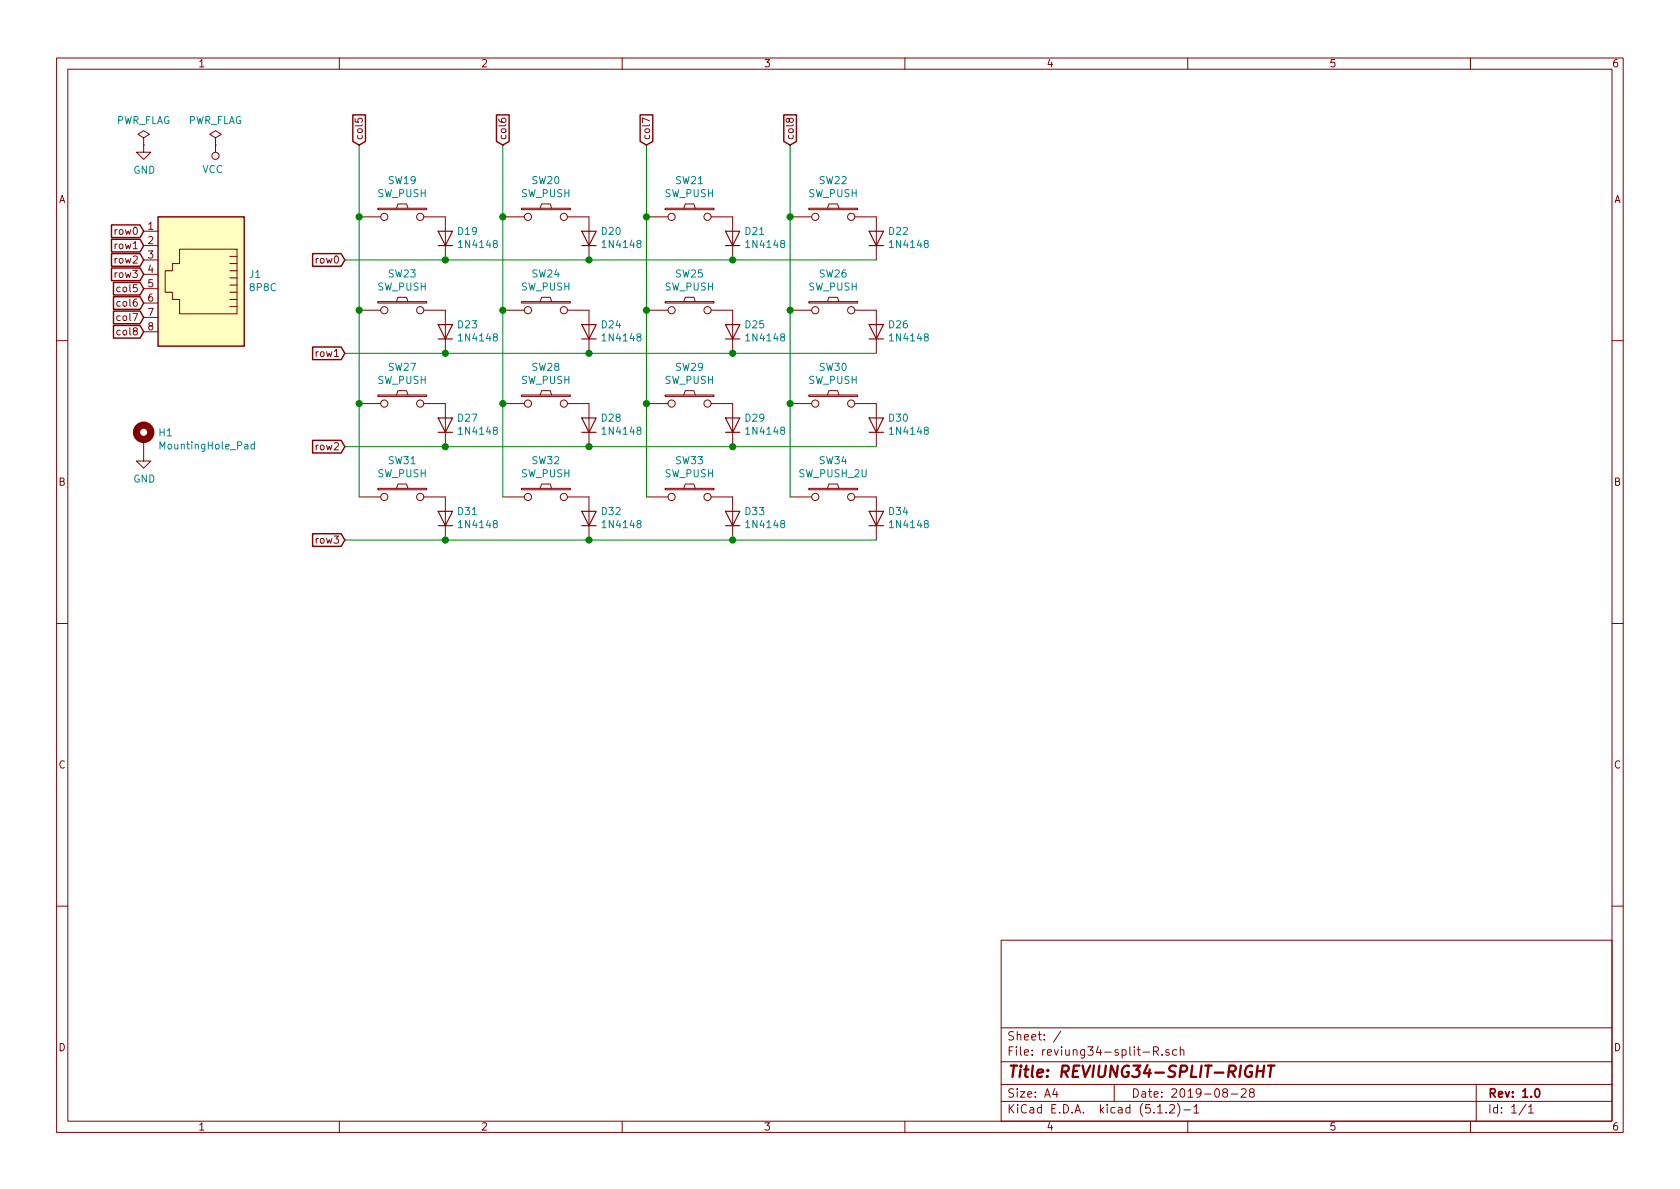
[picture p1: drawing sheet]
<svg xmlns="http://www.w3.org/2000/svg" width="297mm" height="210mm" viewBox="0 0 297 210" stroke-linecap="round" stroke-linejoin="round" font-family="sans-serif">
<g fill="none" stroke="#840000" stroke-width=".18">
<path d="M10 10.3h277v189.9h-277zM12 12.2h273v186.1h-273zM60 10.3v1.9M110 10.3v1.9M160 10.3v1.9M210 10.3v1.9M260 10.3v1.9M25.4 24.4l1-.7-1-.6-1 .6 1 .7v1.2M25.4 25.6h.1M25.4 25.6v1.3h1.3l-1.3 1.3-1.3-1.3h1.3M38.1 24.4l1-.7-1-.6-1 .6 1 .7v1.2M38.1 25.6h.1"/>
<path d="M38.1 25.6v1.3M62.8 21v.6h.6l-.1-.4 .2-.3h.3l.3 .3-.2 .4M63.5 38.3h3.8M66.8 36.8h8.6v.3h-8.6zM70.1 36.8l.3-.7h1.5l.2 .7M74.9 38.3h3.8v7.7M88.2 21v.3a.79 .79 0 0 0 1.3 .1l-.1-.4-.5-.1-.2 .3v.2l.2 .2M88.9 38.3h3.8M92.2 36.8h8.6v.3h-8.6zM95.5 36.8l.3-.7h1.5l.2 .7M100.3 38.3h3.8v7.7M114.3 38.3h3.8"/>
<path d="M114.9 21.4l-1.3-.6v.9M117.6 36.8h8.6v.3h-8.6zM120.9 36.8l.3-.7h1.5l.2 .7M125.7 38.3h3.8v7.7M139.5 21.2l.3-.3h.2l.3 .3-.1 .3-.2 .1h-.4l-.1-.4-.2-.3-.3 .3v.2l.2 .2 .3-.2M139.7 38.3h3.8M143 36.8h8.6v.3h-8.6zM146.3 36.8l.3-.7h1.5l.2 .7M151.1 38.3h3.8v7.7M25.4 40.9h2.5M25.4 43.4h2.5M25.4 46h2.5"/>
<path d="M25.4 48.5h2.5M25.4 51h2.5M25.4 53.6h2.5M25.4 56.1h2.5M25.4 58.7h2.5M31.7 44.1h10.2v11.4h-10.2v-2.5h-1.2v-1.3h-1.3v-3.8h1.3v-1.3h1.2zM40.6 45.3h1.3M40.6 46.6h1.3M40.6 47.9h1.3M40.6 49.1h1.3M40.6 50.4h1.3M40.6 51.7h1.3"/>
<path d="M40.6 53h1.3M40.6 54.2h1.3M63.5 54.9h3.8M66.8 53.3h8.6v.3h-8.6zM70.1 53.3l.3-.7h1.5l.2 .7M74.9 54.9h3.8v7.6M88.9 54.9h3.8M92.2 53.3h8.6v.3h-8.6zM95.5 53.3l.3-.7h1.5l.2 .7M100.3 54.9h3.8v7.6M114.3 54.9h3.8M117.6 53.3h8.6v.3h-8.6z"/>
<path d="M120.9 53.3l.3-.7h1.5l.2 .7M125.7 54.9h3.8v7.6M139.7 54.9h3.8M143 53.3h8.6v.3h-8.6zM146.3 53.3l.3-.7h1.5l.2 .7M151.1 54.9h3.8v7.6M10 60.2h2M25.4 77.7v3.8h1.3l-1.3 1.3-1.3-1.3h1.3M63.5 71.4h3.8M66.8 69.8h8.6v.3h-8.6zM70.1 69.8l.3-.7h1.5l.2 .7M74.9 71.4h3.8v7.6"/>
<path d="M88.9 71.4h3.8M92.2 69.8h8.6v.3h-8.6zM95.5 69.8l.3-.7h1.5l.2 .7M100.3 71.4h3.8v7.6M114.3 71.4h3.8M117.6 69.8h8.6v.3h-8.6zM120.9 69.8l.3-.7h1.5l.2 .7M125.7 71.4h3.8v7.6M139.7 71.4h3.8M143 69.8h8.6v.3h-8.6zM146.3 69.8l.3-.7h1.5l.2 .7M151.1 71.4h3.8v7.6"/>
<path d="M285 60.2h2M63.5 87.9h3.8M66.8 86.4h8.6v.2h-8.6zM70.1 86.4l.3-.8h1.5l.2 .8M74.9 87.9h3.8v7.6M88.9 87.9h3.8M92.2 86.4h8.6v.2h-8.6zM95.5 86.4l.3-.8h1.5l.2 .8M100.3 87.9h3.8v7.6M114.3 87.9h3.8M117.6 86.4h8.6v.2h-8.6zM120.9 86.4l.3-.8h1.5l.2 .8"/>
<path d="M125.7 87.9h3.8v7.6M139.7 87.9h3.8M143 86.4h8.6v.2h-8.6zM146.3 86.4l.3-.8h1.5l.2 .8M151.1 87.9h3.8v7.6M10 110.3h2M285 110.3h2M10 160.2h2M177 166.3h108v32h-108zM285 160.2h2M60 198.3v1.9M110 198.3v1.9"/>
<path d="M160 198.3v1.9M177 194.8h108M177 191.8h108M177 187.8h108M177 181.8h108M186.5 192.5l-.4 1h1M186.8 193v1M187.6 182.3l-1.3 2M197 191.8v3M202.1 186h1.2M204 185.9l.7-.1 .1-.2-.1-.3-.2-.2h-.5v1.5M204.3 185.9l.5 .7"/>
<path d="M204.7 196.8h.8M205.5 186.5v.1M206.2 196.7v.1M206.7 185.7l-.4-.1-.2 .2 .1 .2 .5 .2v.3h-.6M206.8 195.5l.2-.2h.4l.2 .2 .1 .3-.1 .2-.8 .8h.9M208.1 185.7l-.5-.1-.3 .3 .1 .6 .2 .1 .5-.1M208.2 195.1a1.71 1.71 0 0 1 0 2.3M208.7 185.7l.2-.1 .3 .1 .1 .9M208.7 185.1v1.5M209.3 196.3h1.2M210 198.3v1.9M211.1 195.8l.4-.5v1.5"/>
<path d="M211.1 196.8h.9M216.5 193.2l-.3-.3 .1-.2a.48 .48 0 0 1 .6-.1l.1 .2-.1 .3-.6 .1a.48 .48 0 0 0 0 .7l.2 .1 .5-.1v-.4l-.2-.3M217.7 193.5h1.1M219.5 192.7l.2-.2h.3l.3 .2v.3v.2l-.9 .8h.9M221.2 193.2l-.3-.3 .1-.2 .2-.2 .4 .1 .2 .2-.1 .2-.6 .2a.48 .48 0 0 0-.1 .7l.2 .1 .5-.1a.48 .48 0 0 0-.1-.7h-.1M260 198.3v1.9M261 191.8v6.5M269.8 195.2l-1.2 2M270.3 195.8l.4-.5v1.5M270.3 196.8h.8"/>
<circle cx="38.1" cy="27.6" r=".63"/>
<circle cx="67.9" cy="38.3" r=".63"/>
<circle cx="74.3" cy="38.3" r=".63"/>
<circle cx="93.3" cy="38.3" r=".63"/>
<circle cx="99.7" cy="38.3" r=".63"/>
<circle cx="118.7" cy="38.3" r=".63"/>
<circle cx="125.1" cy="38.3" r=".63"/>
<circle cx="144.1" cy="38.3" r=".63"/>
<circle cx="150.5" cy="38.3" r=".63"/>
<circle cx="67.9" cy="54.9" r=".63"/>
<circle cx="74.3" cy="54.9" r=".63"/>
<circle cx="93.3" cy="54.9" r=".63"/>
<circle cx="99.7" cy="54.9" r=".63"/>
<circle cx="118.7" cy="54.9" r=".63"/>
<circle cx="125.1" cy="54.9" r=".63"/>
<circle cx="144.1" cy="54.9" r=".63"/>
<circle cx="150.5" cy="54.9" r=".63"/>
<circle cx="67.9" cy="71.4" r=".63"/>
<circle cx="74.3" cy="71.4" r=".63"/>
<circle cx="93.3" cy="71.4" r=".63"/>
<circle cx="99.7" cy="71.4" r=".63"/>
<circle cx="118.7" cy="71.4" r=".63"/>
<circle cx="125.1" cy="71.4" r=".63"/>
<circle cx="144.1" cy="71.4" r=".63"/>
<circle cx="150.5" cy="71.4" r=".63"/>
<circle cx="67.9" cy="87.9" r=".63"/>
<circle cx="74.3" cy="87.9" r=".63"/>
<circle cx="93.3" cy="87.9" r=".63"/>
<circle cx="99.7" cy="87.9" r=".63"/>
<circle cx="118.7" cy="87.9" r=".63"/>
<circle cx="125.1" cy="87.9" r=".63"/>
<circle cx="144.1" cy="87.9" r=".63"/>
<circle cx="150.5" cy="87.9" r=".63"/>
</g>
<path d="M271.5 192.7l.2-.2a.81 .81 0 0 1 .6 .6 .81 .81 0 0 1-.3 .8l-.1 .1a.79 .79 0 0 1-.4-1.3z" fill="none" stroke="#840000" stroke-width=".3"/>
<path d="M221.4 188.5a1.03 1.03 0 0 0-1.1 .3 1.03 1.03 0 0 0-.1 1.2 .68 .68 0 0 0 1.1 .3l.1-.7h-.4M222.2 189.4h1.2M222.4 188.4l-.3 2M223.5 188.4l-.2 2M224.2 188.4h1.1M224.8 188.4l-.3 2" fill="none" stroke="#840000" stroke-width=".41"/>
<path d="M27.9 38.3h15.3v22.9h-15.3z" fill="#ffffc2" stroke="#ffffc2" stroke-width=".18"/>
<g fill="none" stroke="#840000" stroke-width=".25">
<path d="M19.7 39.8h5.1l.6 1.1-.6 1.1h-5.1zM27.9 38.3h15.3v22.9h-15.3zM62.4 20.3h2.2v4.7l-1.1 .6-1.1-.6zM87.8 20.3h2.2v4.7l-1.1 .6-1.1-.6zM113.2 20.3h2.2v4.7l-1.1 .6-1.1-.6zM138.6 20.3h2.2v4.7l-1.1 .6-1.1-.6zM19.7 42.3h5.1l.6 1.1-.6 1.1h-5.1zM19.7 44.9h5.1l.6 1.1-.6 1.1h-5.1zM19.7 47.4h5.1l.6 1.1-.6 1.1h-5.1zM20.1 49.9h4.7l.6 1.1-.6 1.2h-4.7zM20.1 52.5h4.7l.6 1.1-.6 1.1h-4.7zM20.1 55h4.7l.6 1.1-.6 1.1h-4.7z"/>
<path d="M20.1 57.6h4.7l.6 1.1-.6 1.1h-4.7zM55.3 44.9h5l.7 1.1-.7 1.1h-5zM55.3 61.4h5l.7 1.1-.7 1.1h-5zM55.3 77.9h5l.7 1.1-.7 1.1h-5zM55.3 94.4h5l.7 1.1-.7 1.1h-5z"/>
</g>
<g fill="none" stroke="#840000" stroke-width=".2">
<path d="M77.5 40.9h2.5l-1.3 2.5zM77.5 57.4h2.5l-1.3 2.5zM77.5 43.4h2.5M77.5 59.9h2.5M102.9 40.9h2.5l-1.3 2.5zM102.9 57.4h2.5l-1.3 2.5zM102.9 43.4h2.5M102.9 59.9h2.5M128.3 40.9h2.5l-1.3 2.5zM128.3 57.4h2.5l-1.3 2.5zM128.3 43.4h2.5M128.3 59.9h2.5"/>
<path d="M153.7 40.9h2.5l-1.3 2.5zM153.7 57.4h2.5l-1.3 2.5zM153.7 43.4h2.5M153.7 59.9h2.5M77.5 73.9h2.5l-1.3 2.5zM77.5 76.4h2.5M102.9 73.9h2.5l-1.3 2.5zM102.9 76.4h2.5M128.3 73.9h2.5l-1.3 2.5zM128.3 76.4h2.5M153.7 73.9h2.5l-1.3 2.5zM153.7 76.4h2.5"/>
<path d="M77.5 90.4h2.5l-1.3 2.6zM77.5 93h2.5M102.9 90.4h2.5l-1.3 2.6zM102.9 93h2.5M128.3 90.4h2.5l-1.3 2.6zM128.3 93h2.5M153.7 90.4h2.5l-1.3 2.6zM153.7 93h2.5"/>
</g>
<path d="M63.5 25.6v62.3M88.9 25.6v62.3M114.3 25.6v62.3M139.7 25.6v62.3M61 46h93.9M61 62.5h93.9M61 79h93.9M61 95.5h93.9" fill="none" stroke="#008400" stroke-width=".18"/>
<g fill="#008400" stroke="#008400" stroke-width=".25">
<circle cx="63.5" cy="38.3" r=".51"/>
<circle cx="63.5" cy="54.9" r=".51"/>
<circle cx="63.5" cy="71.4" r=".51"/>
<circle cx="88.9" cy="38.3" r=".51"/>
<circle cx="88.9" cy="54.9" r=".51"/>
<circle cx="88.9" cy="71.4" r=".51"/>
<circle cx="114.3" cy="38.3" r=".51"/>
<circle cx="114.3" cy="54.9" r=".51"/>
<circle cx="114.3" cy="71.4" r=".51"/>
<circle cx="139.7" cy="38.3" r=".51"/>
<circle cx="139.7" cy="54.9" r=".51"/>
<circle cx="139.7" cy="71.4" r=".51"/>
<circle cx="78.7" cy="62.5" r=".51"/>
<circle cx="104.1" cy="62.5" r=".51"/>
<circle cx="129.5" cy="62.5" r=".51"/>
<circle cx="78.7" cy="79" r=".51"/>
<circle cx="104.1" cy="79" r=".51"/>
<circle cx="129.5" cy="79" r=".51"/>
<circle cx="78.7" cy="95.5" r=".51"/>
<circle cx="104.1" cy="95.5" r=".51"/>
<circle cx="129.5" cy="95.5" r=".51"/>
<circle cx="78.7" cy="46" r=".51"/>
<circle cx="104.1" cy="46" r=".51"/>
<circle cx="129.5" cy="46" r=".51"/>
</g>
<circle cx="25.4" cy="76.4" r="1.27" fill="none" stroke="#840000" stroke-width="1.3"/>
<path d="M45 78.6h-.4l-.2 .2 .1 .5h.5M45 78.1v1.3" fill="none" stroke="#008484" stroke-width=".18"/>
<text font-size="2.8" fill="#840000" x="178" y="190.5">Title: REVIUNG34-SPLIT-RIGHT</text>
<g font-size="2.1" fill="#840000">
<text x="178" y="184">Sheet: /</text>
<text x="178" y="186.7">File: reviung34-split-R.sch</text>
<text x="178" y="196.9">KiCad E.D.A. kicad (5.1.2)-1</text>
<text x="178" y="194.1">Size: A4</text>
<text x="200" y="194.1">Date: 2019-08-28</text>
<text x="263" y="194.1">Rev: 1.0</text>
<text x="263" y="196.9">Id: 1/1</text>
</g>
<g font-size="1.8" fill="#840000">
<text x="35" y="11.9">1</text>
<text x="85" y="11.9">2</text>
<text x="135" y="11.9">3</text>
<text x="185" y="11.9">4</text>
<text x="235" y="11.9">5</text>
<text x="285" y="11.9">6</text>
<text x="64.1" y="24.9" transform="rotate(-90 64.1 24.9)">col5</text>
<text x="89.5" y="24.9" transform="rotate(-90 89.5 24.9)">col6</text>
<text x="114.9" y="24.9" transform="rotate(-90 114.9 24.9)">col7</text>
<text x="140.3" y="24.9" transform="rotate(-90 140.3 24.9)">col8</text>
<text x="10.4" y="35.9">A</text>
<text x="285.4" y="35.9">A</text>
<text x="20.5" y="41.5">row0</text>
<text x="26.2" y="40.6">1</text>
<text x="20.5" y="44.1">row1</text>
<text x="20.5" y="46.6">row2</text>
<text x="26.2" y="43.2">2</text>
<text x="26.2" y="45.7">3</text>
<text x="56" y="46.6">row0</text>
<text x="20.5" y="49.1">row3</text>
<text x="21.1" y="51.7">col5</text>
<text x="26.2" y="48.3">4</text>
<text x="26.2" y="50.8">5</text>
<text x="26.2" y="53.3">6</text>
<text x="21.1" y="54.2">col6</text>
<text x="21.1" y="56.8">col7</text>
<text x="21.1" y="59.3">col8</text>
<text x="26.2" y="55.9">7</text>
<text x="26.2" y="58.4">8</text>
<text x="56" y="63.1">row1</text>
<text x="56" y="79.6">row2</text>
<text x="10.4" y="85.9">B</text>
<text x="285.4" y="85.9">B</text>
<text x="56" y="96.1">row3</text>
<text x="10.4" y="135.9">C</text>
<text x="285.4" y="135.9">C</text>
<text x="10.4" y="185.9">D</text>
<text x="285.4" y="185.9">D</text>
<text x="35" y="199.9">1</text>
<text x="85" y="199.9">2</text>
<text x="135" y="199.9">3</text>
<text x="185" y="199.9">4</text>
<text x="235" y="199.9">5</text>
<text x="285" y="199.9">6</text>
</g>
<g font-size="1.8" fill="#008484">
<text x="20.4" y="21.9">PWR_FLAG</text>
<text x="33.1" y="21.9">PWR_FLAG</text>
<text x="23.6" y="30.7">GND</text>
<text x="35.8" y="30.6">VCC</text>
<text x="66.8" y="34.9">SW_PUSH</text>
<text x="68.7" y="32.6">SW19</text>
<text x="92.2" y="34.9">SW_PUSH</text>
<text x="94.1" y="32.6">SW20</text>
<text x="117.6" y="34.9">SW_PUSH</text>
<text x="119.5" y="32.6">SW21</text>
<text x="143" y="34.9">SW_PUSH</text>
<text x="144.9" y="32.6">SW22</text>
<text x="81" y="41.5">D19</text>
<text x="106.4" y="41.5">D20</text>
<text x="131.8" y="41.5">D21</text>
<text x="157.2" y="41.5">D22</text>
<text x="81.4" y="43.9">1N4148</text>
<text x="106.8" y="43.9">1N4148</text>
<text x="132.2" y="43.9">1N4148</text>
<text x="157.6" y="43.9">1N4148</text>
<text x="44.1" y="49.2">J1</text>
<text x="44.3" y="51.5">8P8C</text>
<text x="66.8" y="51.4">SW_PUSH</text>
<text x="68.7" y="49.1">SW23</text>
<text x="92.2" y="51.4">SW_PUSH</text>
<text x="94.1" y="49.1">SW24</text>
<text x="117.6" y="51.4">SW_PUSH</text>
<text x="119.5" y="49.1">SW25</text>
<text x="143" y="51.4">SW_PUSH</text>
<text x="144.9" y="49.1">SW26</text>
<text x="81" y="58.1">D23</text>
<text x="106.4" y="58.1">D24</text>
<text x="131.8" y="58.1">D25</text>
<text x="157.2" y="58.1">D26</text>
<text x="68.7" y="65.6">SW27</text>
<text x="81.4" y="60.4">1N4148</text>
<text x="94.1" y="65.6">SW28</text>
<text x="106.8" y="60.4">1N4148</text>
<text x="119.5" y="65.6">SW29</text>
<text x="132.2" y="60.4">1N4148</text>
<text x="144.9" y="65.6">SW30</text>
<text x="157.6" y="60.4">1N4148</text>
<text x="66.8" y="67.9">SW_PUSH</text>
<text x="92.2" y="67.9">SW_PUSH</text>
<text x="117.6" y="67.9">SW_PUSH</text>
<text x="143" y="67.9">SW_PUSH</text>
<text x="28.2" y="77.2">H1</text>
<text x="81" y="74.6">D27</text>
<text x="81.4" y="76.9">1N4148</text>
<text x="106.4" y="74.6">D28</text>
<text x="106.8" y="76.9">1N4148</text>
<text x="131.8" y="74.6">D29</text>
<text x="132.2" y="76.9">1N4148</text>
<text x="157.2" y="74.6">D30</text>
<text x="157.6" y="76.9">1N4148</text>
<text x="28.7" y="79.5">MountingHole_Pad</text>
<text x="68.7" y="82.1">SW31</text>
<text x="94.1" y="82.1">SW32</text>
<text x="119.5" y="82.1">SW33</text>
<text x="144.9" y="82.1">SW34</text>
<text x="23.6" y="85.3">GND</text>
<text x="66.8" y="84.4">SW_PUSH</text>
<text x="92.2" y="84.4">SW_PUSH</text>
<text x="117.6" y="84.4">SW_PUSH</text>
<text x="141.3" y="84.4">SW_PUSH_2U</text>
<text x="81" y="91.1">D31</text>
<text x="81.4" y="93.4">1N4148</text>
<text x="106.4" y="91.1">D32</text>
<text x="106.8" y="93.4">1N4148</text>
<text x="131.8" y="91.1">D33</text>
<text x="132.2" y="93.4">1N4148</text>
<text x="157.2" y="91.1">D34</text>
<text x="157.6" y="93.4">1N4148</text>
</g>
</svg>
